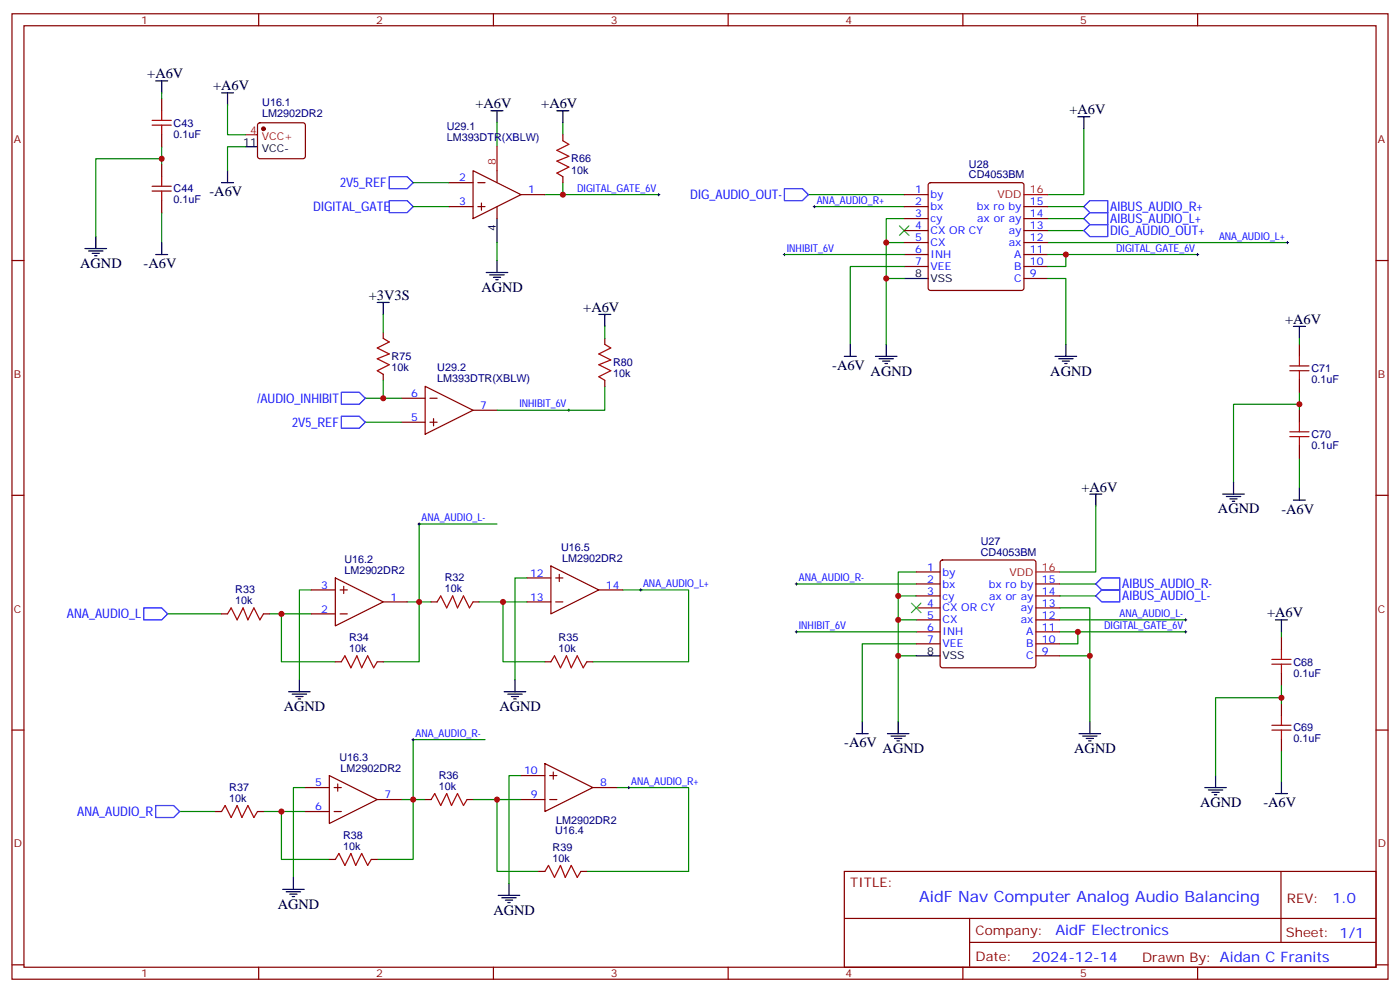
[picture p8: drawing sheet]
<svg xmlns="http://www.w3.org/2000/svg" width="412mm" height="292mm" viewBox="0 0 412 292" stroke-linecap="round" stroke-linejoin="round" font-family="sans-serif">
<g fill="none" stroke="#870000" stroke-width=".35">
<path d="M3.5 4.1h405.4v284.3h-405.4zM7.1 7.6h398.2v277.3h-398.2zM76.2 4.1v3.5M145.3 4.1v3.5M214.5 4.1v3.5M283.6 4.1v3.5M352.8 4.1v3.5M47.6 29.1v3.5M47.6 39.7v3.5M76.1 36.4l.5-.2h12.7l.5 .2 .2 .5-.1 9.4-.6 .4h-13l-.5-.7v-9.1zM165.8 39.7v1.8M47.6 48.5v3.5"/>
<path d="M47.6 59.1v3.5M132.3 53.8h7M139.3 50.3l14.2 7-14.2 7.1zM140.8 53.8h2.1M141.8 59.8v2.1M146.4 50.3v3.5M153.5 57.3h7M165.8 52v1.8M266.3 57.3h7.1M273.6 54l.5-.2h26.8l.5 .2 .2 .5v30.3l-.2 .5-.5 .2h-26.8l-.5-.2-.2-.5v-30.3zM3.5 76.7h3.6M132.3 60.9h7"/>
<path d="M140.8 60.9h2.1M146.4 60.9v3.5M266.3 60.9h7.1M266.3 64.4h7.1M266.3 67.9h7.1M266.3 71.4h7.1M266.3 75h7.1M266.3 78.5h7.1M301.6 60.9h7.1M301.6 64.4h7.1M301.6 67.9h7.1M301.6 71.4h7.1"/>
<path d="M301.6 75h7.1M301.6 78.5h7.1M405.3 76.7h3.6M112.9 97.9v1.8M178.2 99.7v1.7M301.6 82h7.1M112.9 110.2v1.8M118.2 117.3h7M125.2 113.8l14.1 7-14.1 7.1zM126.6 117.3h2.2M178.2 112v1.8M382.8 101.4v3.6"/>
<path d="M382.8 112v3.5M118.2 124.4h7M126.6 124.4h2.2M127.7 123.3v2.1M139.3 120.8h7.1M382.8 120.8v3.6M382.8 131.4v3.5M3.5 145.9h3.6M405.3 145.9h3.6M91.7 173.7h7.1M98.8 170.2l14.1 7.1-14.1 7zM100.2 173.7h2.1"/>
<path d="M101.2 172.7v2.1M112.9 177.3h7M127 177.3h1.8M139.3 177.3h1.8M155.2 177.3h7.1M155.2 170.2h7.1M162.3 166.7l14.1 7-14.1 7.1zM163.7 177.3h2.1M163.7 170.2h2.1M164.7 169.2v2.1M176.4 173.7h7M269.9 172h7"/>
<path d="M269.9 175.5h7M269.9 179h7M269.9 168.5h7M277.2 165.1l.4-.2h26.8l.5 .2 .3 .5v30.4l-.3 .5-.5 .2h-26.8l-.5-.3-.2-.4v-30.4zM305.2 172h7M305.2 175.5h7M305.2 179h7M65.3 180.8h1.7M77.6 180.8h1.8M91.7 180.8h7.1M98.8 194.9h1.7M100.2 180.8h2.1"/>
<path d="M111.1 194.9h1.8M160.5 194.9h1.8M172.9 194.9h1.7M269.9 182.6h7M269.9 186.1h7M269.9 189.6h7M305.2 182.6h7M305.2 186.1h7M305.2 189.6h7M305.2 193.1h7M377.5 187.9v3.5M377.5 198.4v3.6"/>
<path d="M3.5 215h3.6M377.5 207.3v3.5M377.5 217.8v3.6M405.3 215h3.6M63.5 239h1.8M75.8 239h1.8M90 239h7M90 232h7M97 228.4l14.1 7.1-14.1 7zM98.4 239h2.1M98.4 232h2.1M99.5 230.9v2.1"/>
<path d="M111.1 235.5h7.1M125.2 235.5h1.8M137.6 235.5h1.7M153.5 235.5h7M153.5 228.4h7M160.5 224.9l14.1 7.1-14.1 7zM161.9 235.5h2.1M161.9 228.4h2.1M163 227.4v2.1M174.6 232h7.1M97 253.1h1.8M109.4 253.1h1.7"/>
<path d="M158.7 256.6h1.8M171.1 256.6h1.8M248.7 256.6h156.6v28.3h-156.6zM377.3 256.7v20.8M248.7 270.5h156.5M285.6 277.5h119.6M285.6 270.5v14.1M3.5 284.2h3.6M76.2 284.9v3.5M145.3 284.9v3.5M214.5 284.9v3.5M283.6 284.9v3.5"/>
<path d="M352.8 284.9v3.5M405.3 284.2h3.6"/>
</g>
<g fill="none" stroke="#008700" stroke-width=".35">
<path d="M47.6 27.3v1.8M67 30.9v8.8h5.3M146.4 36.2v7M165.8 36.2v3.5M319.3 37.9v19.4h-10.6M47.6 46.7h-19.4v23M47.6 43.2v5.3M72.3 43.2h-5.3v7.1M121.7 53.8h10.6M165.8 53.8v3.5h-5.3M165.8 57.3h28.2M238.1 57.3h28.2"/>
<path d="M47.6 62.6v8.8M121.7 60.9h10.6M146.4 71.4v5.3M231.1 75h35.2M239.9 60.9h26.4M261.1 71.4h5.2M266.3 64.4h-5.2v17.6M266.3 78.5h-15.8v22.9M308.7 71.4h70.5M308.7 67.9h10.6M308.7 60.9h10.6M308.7 64.4h10.6"/>
<path d="M308.7 75h44.1M314 75v3.5h-5.3M112.9 92.6v5.3M178.2 96.1v3.6M266.3 82h-5.2v19.4M308.7 82h5.3v19.4M382.8 99.7v1.7M107.6 117.3h10.6M112.9 112v5.3M178.2 113.8v7h-31.8M382.8 119.1h-19.4v22.9M382.8 115.5v5.3"/>
<path d="M107.6 124.4h10.6M382.8 134.9v8.9M146.4 154.3h-22.9v23h3.5M322.8 149v19.5h-10.6M91.7 173.7h-3.5v26.5M119.9 177.3h3.6v17.6h-10.6M141.1 177.3h7.1v17.6h12.3M148.2 177.3h7M155.2 170.2h-3.5v30M183.4 173.7h19.4v21.2h-28.2M234.6 172h35.3M269.9 168.5h-5.3v7"/>
<path d="M269.9 175.5h-5.3v17.6M312.2 179h8.8v14.1M312.2 172h10.6M312.2 175.5h10.6M49.4 180.8h15.9M79.4 180.8h12.3M82.9 180.8v14.1h15.9M234.6 186.1h35.3M264.6 182.6h5.3M269.9 193.1h-5.3v19.4M269.9 189.6h-15.9v22.9M312.2 193.1h8.8v19.4"/>
<path d="M312.2 182.6h37M312.2 186.1h37M317.5 186.1v3.5h-5.3M377.5 186.1v1.8M142.9 217.8h-21.2v17.7h3.5M377.5 205.5h-19.4v22.9M377.5 202v5.3M52.9 239h10.6M77.6 239h5.3v14.1h14.1M82.9 239h7.1M90 232h-3.6v26.4M118.2 235.5h3.5v17.6h-10.6"/>
<path d="M139.3 235.5h14.2M146.4 235.5v21.1h12.3M153.5 228.4h-3.6v31.8M181.7 232h21.1v24.6h-29.9M377.5 221.4v8.8"/>
</g>
<g fill="none" stroke="#000" stroke-width=".35">
<path d="M45.9 23.8h3.5M47.6 23.8v3.5M65.3 27.3h3.5M67 27.3v3.6M144.6 32.6h3.6M146.4 32.6v3.6M164 32.6h3.6M165.8 32.6v3.6M317.5 34.4h3.5M319.3 34.4v3.5M65.3 53.8h3.5M67 50.3v3.5"/>
<path d="M72.3 43.2h3.5M25 73.2h6.4M26.1 73.9h4.2M27.2 74.6h2.1M27.9 75.3h.7M28.2 69.7v3.5M45.9 75h3.5M47.6 71.4v3.6M146.4 64.4v7M146.4 76.7v3.6M111.1 89.1h3.6M112.9 89.1v3.5"/>
<path d="M143.2 80.3h6.4M144.3 81h4.2M145.3 81.7h2.2M146 82.4h.8M176.4 92.6h3.5M178.2 92.6v3.5M266.3 82h7.1M381 96.1h3.5M382.8 96.1v3.6M248.7 105h3.5M250.5 101.4v3.6M257.9 105h6.3"/>
<path d="M258.9 105.7h4.3M260 106.4h2.1M260.7 107.1h.7M261.1 101.4v3.6M310.8 105h6.3M311.9 105.7h4.2M312.9 106.4h2.1M313.6 107.1h.7M314 101.4v3.6M321 145.5h3.6M322.8 145.5v3.5M360.2 145.5h6.3"/>
<path d="M361.2 146.2h4.3M362.3 146.9h2.1M363 147.6h.7M363.4 142v3.5M381 147.3h3.5M382.8 143.8v3.5M269.9 193.1h7M375.7 182.6h3.5M377.5 182.6v3.5M85 203.7h6.4M86.1 204.4h4.2M87.1 205.1h2.2"/>
<path d="M87.8 205.8h.7M88.2 200.2v3.5M148.5 203.7h6.4M149.6 204.4h4.2M150.6 205.1h2.2M151.3 205.8h.7M151.7 200.2v3.5M252.2 216.1h3.6M254 212.5v3.6M261.4 216.1h6.4M262.5 216.8h4.2M263.5 217.5h2.1"/>
<path d="M264.2 218.2h.7M264.6 212.5v3.6M317.9 216.1h6.3M318.9 216.8h4.2M320 217.5h2.1M320.7 218.2h.7M321 212.5v3.6M354.9 232h6.3M356 232.7h4.2M357 233.4h2.1M357.7 234.1h.7M358.1 228.4v3.6"/>
<path d="M375.7 233.7h3.5M377.5 230.2v3.5M86.4 258.4v3.5M83.3 261.9h6.3M84.3 262.6h4.2M85.4 263.3h2.1M86.1 264.1h.7M146.8 263.7h6.3M147.8 264.4h4.2M148.9 265.1h2.1M149.6 265.8h.7M149.9 260.2v3.5"/>
</g>
<g fill="none" stroke="#a10000" stroke-width=".35">
<path d="M44.8 35.5h5.6M44.8 36.9h5.6M47.6 32.6v2.9M47.6 36.9v2.8M44.8 54.9h5.6M44.8 56.3h5.6M47.6 52v2.9M47.6 56.3v2.8M165.8 41.5l1.8 1-3.6 1.8 3.6 1.7-3.6 1.4 3.6 1.8-3.6 1.8 1.8 1M112.9 99.7l1.8 1-3.6 1.8 3.6 1.7-3.6 1.5 3.6 1.7-3.6 1.8 1.8 1M178.2 101.4l1.7 1.1-3.5 1.7 3.5 1.8-3.5 1.4 3.5 1.8-3.5 1.7 1.8 1.1M379.9 107.8h5.7"/>
<path d="M379.9 109.2h5.7M382.8 105v2.8M382.8 109.2v2.8M379.9 127.2h5.7M379.9 128.6h5.7M382.8 124.4v2.8M382.8 128.6v2.8M128.8 177.3l1-1.8 1.8 3.5 1.7-3.5 1.5 3.5 1.7-3.5 1.8 3.5 1-1.7M67 180.8l1.1-1.8 1.7 3.6 1.8-3.6 1.4 3.6 1.8-3.6 1.8 3.6 1-1.8M100.5 194.9l1.1-1.8 1.8 3.6 1.7-3.6 1.4 3.6 1.8-3.6 1.8 3.6 1-1.8M162.3 194.9l1-1.8 1.8 3.6 1.8-3.6 1.4 3.6 1.7-3.6 1.8 3.6 1.1-1.8M374.6 194.2h5.7"/>
<path d="M374.6 195.6h5.7M377.5 191.4v2.8M377.5 195.6v2.8M374.6 213.6h5.7M374.6 215h5.7M377.5 210.8v2.8M377.5 215v2.8M65.3 239l1-1.8 1.8 3.6 1.7-3.6 1.5 3.6 1.7-3.6 1.8 3.6 1-1.8M127 235.5l1.1-1.8 1.7 3.5 1.8-3.5 1.4 3.5 1.8-3.5 1.7 3.5 1.1-1.7M98.8 253.1l1-1.7 1.8 3.5 1.8-3.5 1.4 3.5 1.7-3.5 1.8 3.5 1.1-1.8M160.5 256.6l1.1-1.7 1.7 3.5 1.8-3.5 1.4 3.5 1.8-3.5 1.7 3.5 1.1-1.8"/>
</g>
<path d="M114.7 59.1h5.2l1.8 1.8-1.8 1.7h-5.2zM114.7 52h5.2l1.8 1.8-1.8 1.8h-5.2zM231.1 55.6h5.3l1.7 1.7-1.7 1.8h-5.3zM319.3 67.9l1.7-1.8h5.3v3.6h-5.3zM319.3 64.4l1.7-1.8h5.3v3.5h-5.3zM319.3 60.9l1.7-1.8h5.3v3.5h-5.3zM100.5 115.5h5.3l1.8 1.8-1.8 1.8h-5.3zM100.5 122.6h5.3l1.8 1.8-1.8 1.7h-5.3zM42.3 179h5.3l1.8 1.8-1.8 1.8h-5.3zM322.8 172l1.8-1.8h5.2v3.5h-5.2zM322.8 175.5l1.8-1.8h5.2v3.6h-5.2zM45.9 237.2h5.3l1.7 1.8-1.7 1.8h-5.3z" fill="none" stroke="#00f" stroke-width=".35"/>
<path d="M72.3 39.7h3.5M146.4 43.2v7.1M301.6 57.3h7.1M305.2 168.5h7" fill="none" stroke="#f00" stroke-width=".35"/>
<circle cx="77.6" cy="37.9" r=".53" fill="#870000" stroke="#870000" stroke-width=".35"/>
<path d="M264.9 66.5l2.9 2.8M267.8 66.5l-2.9 2.8M268.5 177.6l2.8 2.8M271.3 177.6l-2.8 2.8" fill="none" stroke="#3c3" stroke-width=".35"/>
<g fill="none" stroke="#000" stroke-width=".29">
<path d="M193.7 57.3h.7M194 57v.7M230.7 75h.7M231.1 74.6v.7M239.5 60.9h.7M239.9 60.5v.7M352.4 75h.7M352.8 74.6v.7M378.9 71.4h.7M379.2 71.1v.7M167.2 120.8h.7M167.6 120.5v.7"/>
<path d="M123.1 154.3h.7M123.5 154v.7M188.4 173.7h.7M188.7 173.4v.7M234.2 172h.7M234.6 171.6v.7M234.2 186.1h.7M234.6 185.7v.7M348.9 182.6h.7M348.9 186.1h.7M349.2 182.2v.7M349.2 185.7v.7"/>
<path d="M121.4 217.8h.7M121.7 217.5v.7M184.9 232h.7M185.2 231.6v.7"/>
</g>
<g fill="#c00">
<circle cx="146.4" cy="235.5" r=".88"/>
<circle cx="121.7" cy="235.5" r=".88"/>
<circle cx="82.9" cy="239" r=".88"/>
<circle cx="148.2" cy="177.3" r=".88"/>
<circle cx="123.5" cy="177.3" r=".88"/>
<circle cx="82.9" cy="180.8" r=".88"/>
<circle cx="47.6" cy="46.7" r=".88"/>
<circle cx="264.6" cy="175.5" r=".88"/>
<circle cx="321" cy="193.1" r=".88"/>
<circle cx="317.5" cy="186.1" r=".88"/>
<circle cx="264.6" cy="193.1" r=".88"/>
<circle cx="264.6" cy="182.6" r=".88"/>
<circle cx="377.5" cy="205.5" r=".88"/>
<circle cx="261.1" cy="71.4" r=".88"/>
<circle cx="261.1" cy="82" r=".88"/>
<circle cx="382.8" cy="119.1" r=".88"/>
<circle cx="314" cy="75" r=".88"/>
<circle cx="165.8" cy="57.3" r=".88"/>
<circle cx="112.9" cy="117.3" r=".88"/>
</g>
<text font-size="4.6" fill="#00f" x="270.8" y="265.7">AidF Nav Computer Analog Audio Balancing</text>
<g font-size="4.2">
<text x="43.4" y="23.1">+A6V</text>
<text x="62.8" y="26.6">+A6V</text>
<text x="140.1" y="31.9">+A6V</text>
<text x="159.5" y="31.9">+A6V</text>
<text x="315" y="33.7">+A6V</text>
<text x="61.7" y="57.8">-A6V</text>
<text x="23.6" y="78.8">AGND</text>
<text x="42.3" y="78.9">-A6V</text>
<text x="108.7" y="88.4">+3V3S</text>
<text x="141.8" y="85.9">AGND</text>
<text x="171.8" y="91.9">+A6V</text>
<text x="378.5" y="95.4">+A6V</text>
<text x="245.2" y="108.9">-A6V</text>
<text x="256.5" y="110.6">AGND</text>
<text x="309.4" y="110.6">AGND</text>
<text x="318.6" y="144.8">+A6V</text>
<text x="358.8" y="151.2">AGND</text>
<text x="377.5" y="151.2">-A6V</text>
<text x="373.2" y="181.9">+A6V</text>
<text x="83.6" y="209.4">AGND</text>
<text x="147.1" y="209.4">AGND</text>
<text x="248.7" y="220">-A6V</text>
<text x="260" y="221.7">AGND</text>
<text x="316.4" y="221.7">AGND</text>
<text x="353.5" y="237.6">AGND</text>
<text x="372.2" y="237.7">-A6V</text>
<text x="81.8" y="267.6">AGND</text>
<text x="145.3" y="269.3">AGND</text>
</g>
<g font-size="4.2" fill="#00f">
<text x="392.5" y="265.9">1.0</text>
<text x="310.9" y="275.5">AidF Electronics</text>
<text x="304" y="283.3">2024-12-14</text>
</g>
<g font-size="3.9" fill="#00f">
<text x="100.2" y="55.1">2V5_REF</text>
<text x="203.3" y="58.7">DIG_AUDIO_OUT-</text>
<text x="92.3" y="62.1">DIGITAL_GATE</text>
<text x="327" y="65.5">AIBUS_AUDIO_L+</text>
<text x="327" y="62">AIBUS_AUDIO_R+</text>
<text x="327" y="69.1">DIG_AUDIO_OUT+</text>
<text x="75.8" y="118.6">/AUDIO_INHIBIT</text>
<text x="86.1" y="125.7">2V5_REF</text>
<text x="330.6" y="173.1">AIBUS_AUDIO_R-</text>
<text x="330.6" y="176.8">AIBUS_AUDIO_L-</text>
<text x="19.7" y="182.1">ANA_AUDIO_L</text>
<text x="22.7" y="240.3">ANA_AUDIO_R</text>
</g>
<g font-size="3.9" fill="#800">
<text x="250.5" y="261.2">TITLE:</text>
<text x="379.1" y="265.9">REV:</text>
<text x="287.4" y="275.4">Company:</text>
<text x="378.7" y="276">Sheet: 1/1</text>
<text x="287.4" y="283.1">Date:</text>
<text x="336.4" y="283.2">Drawn By: Aidan C Franits</text>
</g>
<g font-size="3.2" fill="#800">
<text x="41.6" y="7.1">1</text>
<text x="110.8" y="7.1">2</text>
<text x="179.9" y="7.1">3</text>
<text x="249.1" y="7.1">4</text>
<text x="318.2" y="7.1">5</text>
<text x="4.1" y="42.2">A</text>
<text x="405.9" y="42.2">A</text>
<text x="4.1" y="111.3">B</text>
<text x="405.9" y="111.3">B</text>
<text x="4.1" y="180.4">C</text>
<text x="405.9" y="180.4">C</text>
<text x="4.1" y="249.6">D</text>
<text x="405.9" y="249.6">D</text>
<text x="41.6" y="287.9">1</text>
<text x="110.8" y="287.9">2</text>
<text x="179.9" y="287.9">3</text>
<text x="249.1" y="287.9">4</text>
<text x="318.2" y="287.9">5</text>
</g>
<g font-size="3.2" fill="#000080">
<text x="77.2" y="34.6">LM2902DR2</text>
<text x="77.2" y="31.3">U16.1</text>
<text x="51.2" y="40.5">0.1uF</text>
<text x="51.2" y="37.3">C43</text>
<text x="131.6" y="41.5">LM393DTR(XBLW)</text>
<text x="131.6" y="38.3">U29.1</text>
<text x="168.3" y="47.9">R66</text>
<text x="168.3" y="51.1">10k</text>
<text x="285.4" y="52.6">CD4053BM</text>
<text x="285.4" y="49.4">U28</text>
<text x="51.2" y="59.9">0.1uF</text>
<text x="51.2" y="56.7">C44</text>
<text x="115.4" y="106.1">R75</text>
<text x="180.6" y="107.8">R80</text>
<text x="115.4" y="109.3">10k</text>
<text x="128.8" y="112.5">LM393DTR(XBLW)</text>
<text x="128.8" y="109.4">U29.2</text>
<text x="180.6" y="111.1">10k</text>
<text x="386.3" y="112.8">0.1uF</text>
<text x="386.3" y="109.6">C71</text>
<text x="386.3" y="129">C70</text>
<text x="386.3" y="132.2">0.1uF</text>
<text x="288.9" y="160.5">U27</text>
<text x="101.4" y="165.9">U16.2</text>
<text x="165.3" y="162.4">U16.5</text>
<text x="165.6" y="165.6">LM2902DR2</text>
<text x="288.9" y="163.7">CD4053BM</text>
<text x="101.4" y="169.2">LM2902DR2</text>
<text x="131" y="171.2">R32</text>
<text x="69.3" y="178">10k</text>
<text x="69.3" y="174.7">R33</text>
<text x="131" y="174.4">10k</text>
<text x="102.8" y="188.8">R34</text>
<text x="164.5" y="188.8">R35</text>
<text x="102.8" y="192.1">10k</text>
<text x="164.5" y="192.1">10k</text>
<text x="381" y="196">C68</text>
<text x="381" y="199.3">0.1uF</text>
<text x="381" y="215.4">C69</text>
<text x="381" y="218.7">0.1uF</text>
<text x="100" y="224.1">U16.3</text>
<text x="100.3" y="227.4">LM2902DR2</text>
<text x="67.5" y="232.9">R37</text>
<text x="129.3" y="232.7">10k</text>
<text x="129.3" y="229.4">R36</text>
<text x="67.5" y="236.2">10k</text>
<text x="163.5" y="245.7">U16.4</text>
<text x="163.8" y="242.5">LM2902DR2</text>
<text x="101" y="250.3">10k</text>
<text x="101" y="247">R38</text>
<text x="162.8" y="250.6">R39</text>
<text x="162.8" y="253.8">10k</text>
</g>
<g font-size="3.2" fill="#f00">
<text x="73.7" y="39.3">4</text>
<text x="77.2" y="41.1">VCC+</text>
<text x="146" y="48.5" transform="rotate(-90 146 48.5)">8</text>
<text x="293.9" y="58.4">VDD</text>
<text x="303.4" y="57">16</text>
<text x="297.4" y="169.5">VDD</text>
<text x="306.9" y="168.1">16</text>
</g>
<g font-size="3.2">
<text x="71.6" y="42.9">11</text>
<text x="77.2" y="44.6">VCC-</text>
<text x="146" y="68.2" transform="rotate(-90 146 68.2)">4</text>
<text x="269.6" y="81.7">8</text>
<text x="274.1" y="83.1">VSS</text>
<text x="273.1" y="192.8">8</text>
<text x="277.6" y="194.2">VSS</text>
</g>
<g font-size="3.2" fill="#00f">
<text x="135.2" y="53.4">2</text>
<text x="155.6" y="57">1</text>
<text x="170" y="56.4">DIGITAL_GATE_6V</text>
<text x="240.6" y="60">ANA_AUDIO_R+</text>
<text x="269.6" y="57">1</text>
<text x="274.1" y="58.4">by</text>
<text x="135.2" y="60.5">3</text>
<text x="269.6" y="64">3</text>
<text x="269.6" y="60.5">2</text>
<text x="274.1" y="65.4">cy</text>
<text x="274.1" y="61.9">bx</text>
<text x="287.7" y="61.9">bx ro by</text>
<text x="287.9" y="65.4">ax or ay</text>
<text x="303.4" y="60.5">15</text>
<text x="303.4" y="64">14</text>
<text x="269.6" y="71.1">5</text>
<text x="269.6" y="67.6">4</text>
<text x="274.1" y="69">CX OR CY</text>
<text x="297.1" y="69">ay</text>
<text x="303.4" y="67.6">13</text>
<text x="303.4" y="71.1">12</text>
<text x="359.1" y="70.6">ANA_AUDIO_L+</text>
<text x="231.8" y="74.1">INHIBIT_6V</text>
<text x="269.6" y="74.6">6</text>
<text x="274.1" y="76">INH</text>
<text x="274.1" y="72.5">CX</text>
<text x="297.1" y="72.5">ax</text>
<text x="298.7" y="76">A</text>
<text x="303.4" y="74.6">11</text>
<text x="328.8" y="74.1">DIGITAL_GATE_6V</text>
<text x="269.6" y="78.1">7</text>
<text x="274.1" y="79.6">VEE</text>
<text x="298.7" y="83.1">C</text>
<text x="298.7" y="79.6">B</text>
<text x="303.4" y="78.1">10</text>
<text x="303.4" y="81.7">9</text>
<text x="121.1" y="116.9">6</text>
<text x="153" y="119.9">INHIBIT_6V</text>
<text x="121.1" y="124">5</text>
<text x="141.5" y="120.5">7</text>
<text x="124.2" y="153.5">ANA_AUDIO_L-</text>
<text x="94.6" y="173.4">3</text>
<text x="156.1" y="169.9">12</text>
<text x="178.5" y="173.4">14</text>
<text x="189.4" y="172.9">ANA_AUDIO_L+</text>
<text x="235.3" y="171.1">ANA_AUDIO_R-</text>
<text x="273.1" y="171.6">2</text>
<text x="273.1" y="168.1">1</text>
<text x="277.6" y="173">bx</text>
<text x="277.6" y="169.5">by</text>
<text x="291.2" y="173">bx ro by</text>
<text x="306.9" y="171.6">15</text>
<text x="115" y="176.9">1</text>
<text x="156.1" y="176.9">13</text>
<text x="273.1" y="178.7">4</text>
<text x="273.1" y="175.2">3</text>
<text x="277.6" y="176.6">cy</text>
<text x="291.4" y="176.6">ax or ay</text>
<text x="306.9" y="175.2">14</text>
<text x="306.9" y="178.7">13</text>
<text x="94.6" y="180.4">2</text>
<text x="235.3" y="185.2">INHIBIT_6V</text>
<text x="273.1" y="185.7">6</text>
<text x="273.1" y="182.2">5</text>
<text x="277.6" y="183.6">CX</text>
<text x="277.6" y="180.1">CX OR CY</text>
<text x="300.7" y="180.1">ay</text>
<text x="300.7" y="183.6">ax</text>
<text x="306.9" y="182.2">12</text>
<text x="306.9" y="185.7">11</text>
<text x="325.3" y="185.2">DIGITAL_GATE_6V</text>
<text x="329.8" y="181.7">ANA_AUDIO_L-</text>
<text x="273.1" y="189.3">7</text>
<text x="277.6" y="190.7">VEE</text>
<text x="277.6" y="187.1">INH</text>
<text x="302.3" y="190.7">B</text>
<text x="302.3" y="187.1">A</text>
<text x="306.9" y="189.3">10</text>
<text x="302.2" y="194.2">C</text>
<text x="306.9" y="192.8">9</text>
<text x="122.4" y="217">ANA_AUDIO_R-</text>
<text x="92.9" y="231.6">5</text>
<text x="154.4" y="228.1">10</text>
<text x="176.7" y="231.6">8</text>
<text x="185.9" y="231.1">ANA_AUDIO_R+</text>
<text x="92.9" y="238.7">6</text>
<text x="113.2" y="235.1">7</text>
<text x="156.4" y="235.1">9</text>
</g>
</svg>
